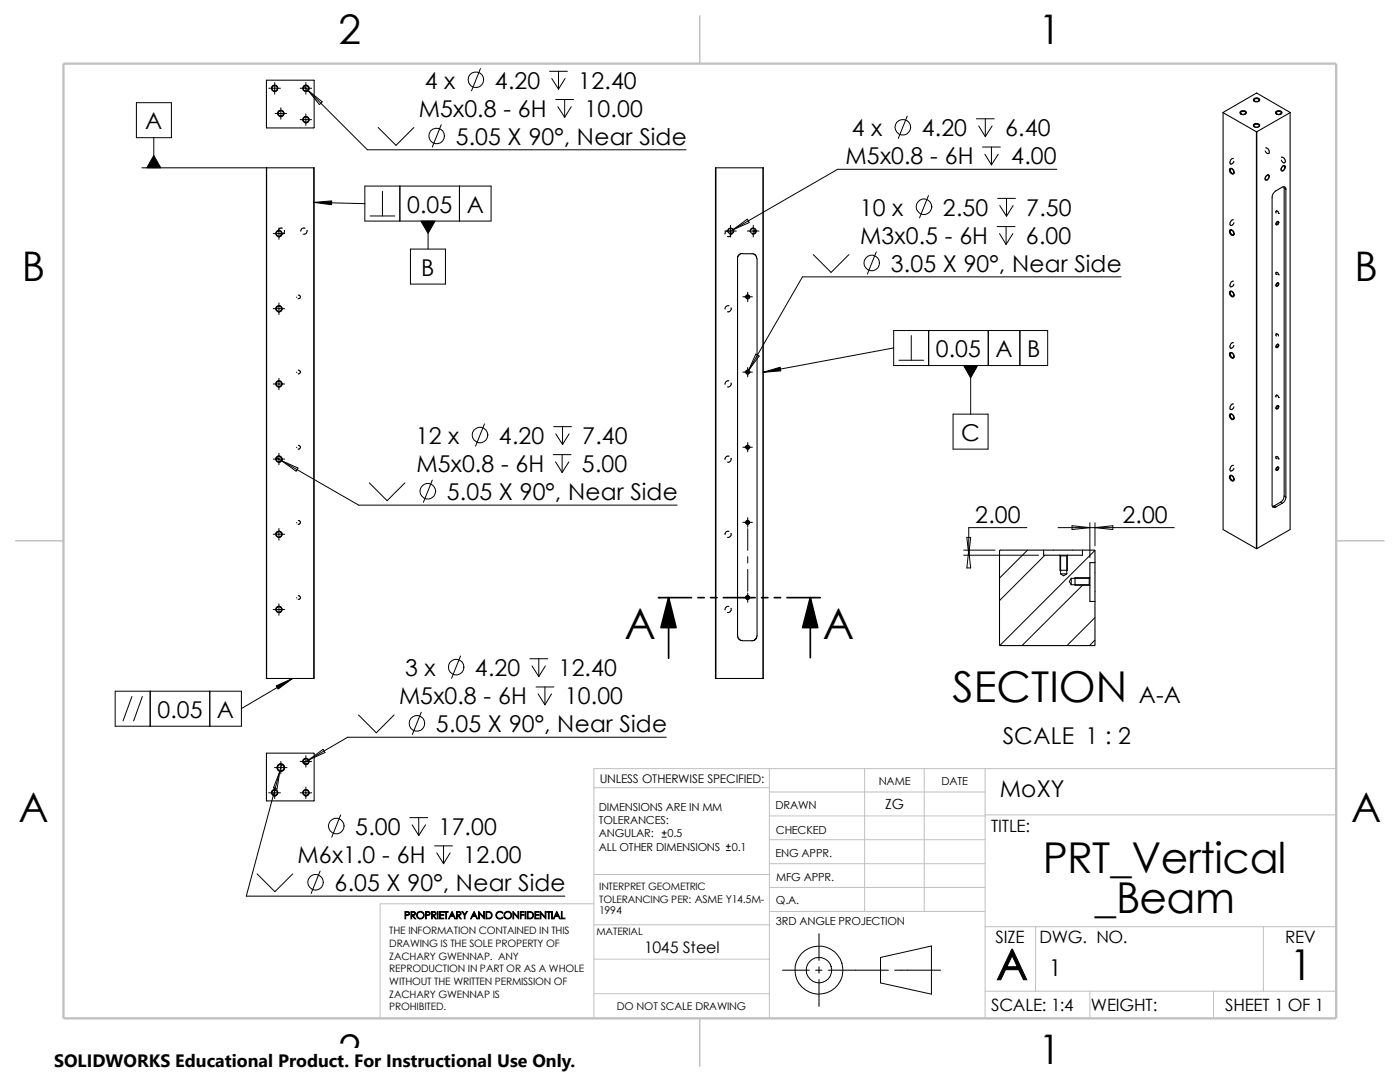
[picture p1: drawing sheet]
<svg xmlns="http://www.w3.org/2000/svg" width="279mm" height="216mm" viewBox="0 0 279 216" stroke-linecap="round" stroke-linejoin="round" font-family="sans-serif">
<g fill="none" stroke="#000" stroke-width=".2">
<path d="M53.6 17.6h2.4M54.2 17.8a.64 .64 0 0 1 .6-.8 .64 .64 0 0 1 .6 .7 .64 .64 0 0 1-.7 .5M54.8 16.5v2.3M59.9 17.6h2.3M60.5 17.8a.63 .63 0 0 1 .5-.8 .63 .63 0 0 1 .7 .7 .63 .63 0 0 1-.8 .5M60.6 17.2l12.7 12.7h63.6M61 16.5v2.3M61.5 18.1l2.8 2.2-.5 .6zM95.9 13.7l-1.8 4.4M109.7 14.2h3.5M110.1 15.7l1.4 2.1M110.9 19.9h3.6"/>
<path d="M111.5 14.2v3.6M112.7 19.9v3.5M112.8 15.7l-1.3 2.1M250.2 19.9a.63 .63 0 0 1 .6-.3 .63 .63 0 0 1 .5 .5 .63 .63 0 0 1-.6 .3 .63 .63 0 0 1-.5-.5zM27.2 20.5h7v7h-7zM28.3 33.5h24.9M30.7 27.5v6M54.9 22.6h2.3M55.5 22.8a.63 .63 0 0 1 .5-.8 .63 .63 0 0 1 .7 .7 .63 .63 0 0 1-.8 .5M56 21.5v2.3M59.9 23.9h2.3M60.5 24a.61 .61 0 0 1 .5-.7 .61 .61 0 0 1 .7 .6 .61 .61 0 0 1-.8 .6"/>
<path d="M61 22.7v2.3M72.8 37.1h25.2v7h-25.2zM75.5 25.4l3.5 3.6 3.6-3.6M76.3 38.2v4.9M79.8 37.1v7M88.1 24.9l-1.8 4.4M91.7 37.1v7M111.3 21.3l1.4 2.1M114 21.3l-1.3 2.1M181.1 23.2l-1.8 4.4M185.3 39l-1.8 4.5M194.9 23.7h3.5"/>
<path d="M195.3 25.1l1.3 2.2M196.1 29.3h3.5M196.6 30.8l1.3 2.1M196.6 23.7v3.6M197.9 29.3v3.6M198 25.1l-1.4 2.2M199.1 39.6h3.5M199.2 30.8l-1.3 2.1M200.9 39.6v3.5M210.9 33.8h-43.7l-20.9 12M245.5 33.7l.1-.1a.7 .7 0 0 1 .6 1.1l-.3-.1-.3-.3zM246.2 31.6a.67 .67 0 0 0-.6 .4 .67 .67 0 0 0 .1 .8l.3-.2 .3-.4"/>
<path d="M247.5 22.4a.63 .63 0 0 1 .7-.3 .63 .63 0 0 1 .5 .5 .63 .63 0 0 1-.7 .3 .63 .63 0 0 1-.5-.5zM250.2 24.9l.6-.2 .4 .1 .2 .3a.68 .68 0 0 1-.6 .3 .68 .68 0 0 1-.7-.3zM252.6 29.5a.67 .67 0 0 1 .6 .4 .67 .67 0 0 1-.1 .7l-.4-.1-.2-.4M252.6 35.2l.5-.4a.6 .6 0 0 1 .1 .8 .6 .6 0 0 1-.7 .3zM254.6 22.4a.65 .65 0 0 1 .7-.3 .65 .65 0 0 1 .5 .5 .65 .65 0 0 1-.7 .3 .65 .65 0 0 1-.5-.5zM255.7 31.4l.5 .1 .3 .5v.3l-.3 .2-.5-.5M255.9 33.2l.5-.2a.74 .74 0 0 1-.6 1.1l-.1-.5zM54.5 46.6h2.3M55.1 46.8a.61 .61 0 0 1 .5-.8 .61 .61 0 0 1 .7 .7 .61 .61 0 0 1-.8 .5M55.7 45.5v2.3M56.3 45.5a.62 .62 0 0 0-.8 .7M56.7 46a.58 .58 0 0 1-.1 .6 .58 .58 0 0 1-.6 .1"/>
<path d="M59.2 59.3v.1M59.5 58.9a.37 .37 0 0 1 .4 .4 .37 .37 0 0 1-.4 .3M60.9 45.5a.63 .63 0 0 0-.9 .6M61.3 46a.67 .67 0 0 1-.8 .7M62.6 40.4l10.2 .2M73.9 43.1h4.9M81.9 49.7h7v7h-7zM85.4 44.1v5.6M144.7 46.1h2.2M145.2 46.3a.63 .63 0 0 1 .6-.8 .63 .63 0 0 1 .6 .7 .63 .63 0 0 1-.8 .5M145.5 46a.62 .62 0 0 0-.8 .7M145.8 45v2.3"/>
<path d="M145.9 46.4a.59 .59 0 0 1-.7 .8M146.3 45.8l-.9 .6M146.3 45.8l2.8-2.1 .4 .7zM148.3 59.2h1.9M148.8 59.4a.37 .37 0 0 1 .4-.5 .37 .37 0 0 1 .4 .4 .37 .37 0 0 1-.5 .3M149.1 46.1h2.4M149.2 58.3v1.9M149.7 46.3a.64 .64 0 0 1 .6-.8 .64 .64 0 0 1 .6 .7 .64 .64 0 0 1-.7 .5M150.3 45v2.3M162.3 50.8l3.6 3.6 3.5-3.6M174.9 50.2l-1.8 4.5M199 45.2h3.6"/>
<path d="M199.5 46.6l1.3 2.2M199.5 41l1.4 2.1M200.8 45.2v3.6M202.1 46.6l-1.3 2.2M202.2 41l-1.3 2.1M223.7 55.2h-63.6l-10.7 18.7M245.6 45.8a.7 .7 0 0 1 .6 1.1 .7 .7 0 0 1-.6-1.1zM245.6 58.1a.74 .74 0 0 1 .6 1.1 .74 .74 0 0 1-.6-1.1zM246.1 43.9a.75 .75 0 0 0-.5 1.1h.3l.4-.6M246.2 56.1a.79 .79 0 0 0-.6 1.1l.4-.1 .3-.4M254.7 42.5l-.1-.3 .2-.1 .2 .1 .1 .4M254.7 54.8h.1"/>
<path d="M254.7 54.8l-.1-.4 .2-.1 .2 .1 .1 .4M254.8 56.5l.2-.1a.36 .36 0 0 1 .1 .5 .36 .36 0 0 1-.5 .1zM254.9 44.2a.34 .34 0 0 1 .3 .4 .34 .34 0 0 1-.4 .3l-.2-.1v-.3zM255.1 54.8h.1M255.1 42.6h.1M54.5 61.6h2.3M54.5 76.6h2.3M55.1 61.8a.63 .63 0 0 1 .6-.8 .63 .63 0 0 1 .6 .7 .63 .63 0 0 1-.8 .5M55.1 76.8a.63 .63 0 0 1 .5-.8 .63 .63 0 0 1 .7 .7 .63 .63 0 0 1-.8 .5M55.7 60.5v2.3M55.7 75.5v2.3M59.2 74.3h.1"/>
<path d="M59.5 73.9h.3l.1 .4-.1 .2-.3 .1M145.5 76a.66 .66 0 0 0-.8 .7M145.5 61a.67 .67 0 0 0-.8 .7M145.9 61.4a.63 .63 0 0 1-.7 .8M145.9 76.4a.63 .63 0 0 1-.7 .8M148.3 74.3h1.9M148.8 74.3a.37 .37 0 0 1 .4-.4 .37 .37 0 0 1 .4 .4 .37 .37 0 0 1-.5 .3M149.2 73.3v1.9M149.4 73.9l-.4 .7M150.8 70.7l.7 .3-2.1 2.9zM178.4 69.4l-26.1 4.9M178.4 66h30.7v6.9h-30.7z"/>
<path d="M179.4 71.9h4.9M181.9 67v4.9M185.3 66v6.9M193.7 72.9v9.7M197.2 66v6.9M203.5 66v6.9M245.5 70.4h.1a.7 .7 0 0 1 .6 1h-.3l-.3-.3zM246.2 68.4a.67 .67 0 0 0-.6 .4 .67 .67 0 0 0 .1 .7l.3-.2 .3-.4M254.7 79.2l-.1-.3 .2-.1 .2 .2 .1 .3M254.7 67.1v-.5l.4 .2v.3M254.8 68.8l.2-.1a.35 .35 0 0 1 .1 .4 .35 .35 0 0 1-.5 .2zM255.1 79.3h.1"/>
<path d="M54.5 91.6h2.3M55.1 91.8a.61 .61 0 0 1 .5-.8 .61 .61 0 0 1 .7 .7 .61 .61 0 0 1-.8 .5M55.1 91.3l16.5 9.5h63.5M55.7 90.5v2.3M56.2 91.9l3.3 1.5-.4 .6zM59.2 89.2v.1M59.6 88.9l.3 .1v.3l-.1 .3h-.3M73.7 96.4l3.6 3.5 3.5-3.5M86.3 95.8l-1.8 4.4M96.7 84.6l-1.8 4.4M110.4 90.7h3.6M110.5 85.1h3.5"/>
<path d="M110.9 92.2l1.3 2.1M110.9 86.6l1.4 2.1M112.2 90.7v3.6M112.3 85.1v3.6M113.5 92.2l-1.3 2.1M113.6 86.6l-1.3 2.1M145.5 91a.62 .62 0 0 0-.8 .7M145.9 91.4a.59 .59 0 0 1-.7 .8M148.3 89.2h1.9M148.8 89.3a.37 .37 0 0 1 .4-.4 .37 .37 0 0 1 .4 .4 .37 .37 0 0 1-.5 .3M149.2 88.3v1.9M190.2 82.6h7v7h-7z"/>
<path d="M245.5 82.7l.1-.1a.7 .7 0 0 1 .6 1.1 .69 .69 0 0 1-.7-1zM245.6 94.8a.74 .74 0 0 1 .6 1.1 .74 .74 0 0 1-.6-1.1zM246.2 92.8a.79 .79 0 0 0-.6 1.2l.4-.2 .3-.4M246.2 80.6a.67 .67 0 0 0-.6 .4 .67 .67 0 0 0 .1 .7l.5-.3 .1-.2M254.7 91.5h.1M254.7 91.5l-.1-.4h.2l.2 .1 .1 .4M254.8 81l.1-.1a.32 .32 0 0 1 .3 .4 .32 .32 0 0 1-.4 .3l-.2-.1zM254.8 93.3l.2-.1a.36 .36 0 0 1 .1 .4 .36 .36 0 0 1-.5 .2zM255.1 91.6h.1M54.5 106.6h2.3M55.1 106.8a.63 .63 0 0 1 .6-.8 .63 .63 0 0 1 .6 .7 .63 .63 0 0 1-.8 .5M55.7 105.5v2.3"/>
<path d="M59.2 119.3h.1M59.2 104.3v.1M59.5 103.9a.37 .37 0 0 1 .4 .4 .37 .37 0 0 1-.4 .3M59.5 118.9h.3l.1 .4-.1 .2-.3 .1M145.5 106a.62 .62 0 0 0-.8 .7M145.9 106.4a.63 .63 0 0 1-.7 .8M148.3 104.2h1.9M148.3 119.3h1.9M148.8 104.4a.37 .37 0 0 1 .4-.5 .37 .37 0 0 1 .4 .4 .37 .37 0 0 1-.5 .3M148.8 119.3a.37 .37 0 0 1 .4-.4 .37 .37 0 0 1 .4 .4 .37 .37 0 0 1-.5 .3M149.2 103.3v1.9M149.2 105.5v4.3"/>
<path d="M149.2 111.1v1.3M149.2 113.6v4.4M149.2 118.3v1.9M192.3 109.8h6.3M192.3 110.8h15M193 107.2h.7l-.4 3.6zM193.3 109.8l.4 3.5h-.7zM204.9 105.3h-11.6v5.5M205.1 109.8l-5.6 5.6M208.5 110.8l-9 9M211.2 105.3h23.2M211.5 110.8v3"/>
<path d="M213 110.8v3M214 104.9l3.5 .4-3.5 .4zM214.5 116.8h3M214.5 115.3h3M216.2 116.7l-12.2 12.1M217.5 104.3v7M218.5 109.9l-18.9 18.9M218.5 104.3v4.6M218.5 105.3l3.6-.4v.8zM23 137.9h25.2v7h-25.2zM26.3 139l-1.7 4.8M28.4 139l-1.7 4.8"/>
<path d="M30 137.9v7M41.9 137.9v7M54.5 121.6h2.3M55.1 121.8a.63 .63 0 0 1 .5-.8 .63 .63 0 0 1 .7 .7 .63 .63 0 0 1-.8 .5M55.7 120.5v2.3M58.4 135.4l-10.2 6M91.9 130.9l-1.8 4.4M105.7 131.4h3.6M106.2 132.9l1.3 2.1M107 137.1h3.5M107.4 138.5l1.4 2.1M107.5 131.4v3.6"/>
<path d="M108.8 137.1v3.5M108.8 132.9l-1.3 2.1M110.1 138.5l-1.3 2.1M145.5 121a.66 .66 0 0 0-.8 .7M145.9 121.4a.63 .63 0 0 1-.7 .8M218.5 123.2l-5.6 5.6M218.5 127.7l-1.1 1.1M53.6 158.2h2.4M54.2 158.3a.64 .64 0 0 1 .6-.8 .64 .64 0 0 1 .6 .7 .64 .64 0 0 1-.7 .6M54.8 153.2h2.5M54.8 157.1v2.2M55.3 153.4a.76 .76 0 0 1 .7-1 .76 .76 0 0 1 .8 .8 .76 .76 0 0 1-1 .7"/>
<path d="M55.8 153.9l-6.7 24.9h63.6M55.8 153.9l-.5 3.5-.7-.2zM56 151.9v2.5M56.2 152.4l-.4 1.5M59.9 158.2h2.3M59.9 151.9h2.3M60.5 158.3a.63 .63 0 0 1 .5-.7 .63 .63 0 0 1 .7 .7 .63 .63 0 0 1-.8 .5M60.5 152.1a.61 .61 0 0 1 .5-.8 .61 .61 0 0 1 .7 .7 .61 .61 0 0 1-.8 .5M61 150.8v2.3M61 157.1v2.2M61.6 151.6l2.9-2.1 .4 .7zM61.6 151.6l-1.1 .6"/>
<path d="M71.5 142.7l3.6 3.5 3.6-3.5M84.1 142.1l-1.8 4.5M133 147.1h-63.6l-7.8 4.5M51.3 174.4l3.6 3.5 3.5-3.5M63.9 173.8l-1.8 4.5M68 162.6l-1.8 4.4M81.8 163.2h3.5M82.3 164.6l1.3 2.1M83.6 163.2v3.5M84.9 164.6l-1.3 2.1M86.7 168.8h3.6M87.2 170.2l1.3 2.1"/>
<path d="M88.5 168.8v3.5M89.8 170.2l-1.3 2.1M132.1 167h.9M132.1 166.2h.9M132.5 165.8v.8M144.9 169.7h.9M144.9 168.9h.9M145.3 168.4v.9M156.2 193.6h5.3M162.8 193.6h1.2M163.4 186.3v5.3M163.4 192.9v1.3"/>
<path d="M163.4 195.5v5.3M165.3 193.6h12M175.7 191.1l10.2-2.3v9.6l-10.2-2.3zM178.6 193.6h9.1"/>
<circle cx="95" cy="15.9" r="1.56"/>
<circle cx="87.1" cy="27.1" r="1.56"/>
<circle cx="180.2" cy="25.4" r="1.56"/>
<circle cx="174" cy="52.5" r="1.55"/>
<circle cx="184.4" cy="41.3" r="1.56"/>
<circle cx="85.4" cy="98" r="1.56"/>
<circle cx="95.8" cy="86.8" r="1.55"/>
<circle cx="91" cy="133.1" r="1.55"/>
<circle cx="83.2" cy="144.4" r="1.56"/>
<circle cx="63" cy="176" r="1.55"/>
<circle cx="67.1" cy="164.8" r="1.55"/>
<circle cx="163.4" cy="193.6" r="4.8"/>
<circle cx="163.4" cy="193.6" r="2.53"/>
</g>
<g fill="none" stroke="#c0c0c0" stroke-width=".2">
<path d="M118.5 157.2h35M153.5 158h43.1M153.5 153.4v49.8M172.6 153.4v28.5M184.4 153.4v28.5M196.6 153.4v49.8M266.7 153.4h-148.2v49.8M118.5 174.5h35.1M153.5 167.6h43.1M153.5 177.1h43.1M153.5 172.3h43.1M153.5 162.8h43.1"/>
<path d="M196.6 162.6h70.1M118.5 198.3h35M118.5 180.3h-42.6v22.9M118.5 184.5h35.1M118.5 191.4h35M153.6 181.9h43M196.6 197.8h70.1M196.6 184.9h70.1M206.7 184.9v12.9M217.5 197.8v5.4M242.2 197.8v5.4M252.1 184.9v12.9"/>
</g>
<path d="M139.7 3.2v9.5M3.1 107.9h9.6M266.7 107.9h9.5M139.7 203.2v9.5" fill="none" stroke="#c0c0c0" stroke-width=".21"/>
<path d="M12.7 12.7h254v190.5h-254z" fill="none" stroke="#c0c0c0" stroke-width=".47"/>
<g fill="none" stroke="#000" stroke-width=".21">
<path d="M53.2 16h9.5l-.1 9.5h-9.4zM250.3 19.7a.65 .65 0 0 1 1.1 .3 .73 .73 0 0 1-1.3-.2zM53.2 33.5h9.5v101.9h-9.5zM53.2 33.5v101.9M62.6 33.5v101.9M142.8 33.5h9.5v101.9h-9.5zM142.9 33.5v101.9M152.3 33.5v101.9M244.1 22.5l6.6 3.8M245.4 33.7a.68 .68 0 0 1 .7 .3 .68 .68 0 0 1-.1 .8 .77 .77 0 0 1-.6-1.1zM245.8 33.7a.48 .48 0 0 0-.2 .6 .48 .48 0 0 0 .6 .2l.1-.1M247.6 22.2a.68 .68 0 0 1 1.1 .3 .69 .69 0 0 1-.7 .3 .69 .69 0 0 1-.5-.4z"/>
<path d="M247.7 22.7l-.1-.1a.53 .53 0 0 1 .5-.4 .53 .53 0 0 1 .5 .4l-.1 .1M250.3 24.8a.68 .68 0 0 1 1.1 .3 .71 .71 0 0 1-1.3-.2zM250.4 25.3l-.1-.1a.49 .49 0 0 1 .5-.4 .49 .49 0 0 1 .4 .4v.1M250.4 20.2l-.1-.1a.53 .53 0 0 1 .5-.4 .53 .53 0 0 1 .5 .3l-.1 .2M250.7 26.3h.1M250.7 26.3v83.2M250.8 26.3v83.2M252.8 35.1l.3-.2a.53 .53 0 0 1 .1 .7 .53 .53 0 0 1-.6 .2v-.4zM254.7 22.2a.7 .7 0 0 1 1.1 .3 .69 .69 0 0 1-.6 .3 .69 .69 0 0 1-.6-.4zM254.8 22.7l-.1-.1a.51 .51 0 0 1 .4-.4 .51 .51 0 0 1 .6 .3l-.1 .2M255.9 33.4l.3-.3a.53 .53 0 0 1 .1 .6 .53 .53 0 0 1-.5 .3l-.1-.3zM256.2 37.3l.1 .2"/>
<path d="M256.3 37.5v61.5M256.3 37.5l.3 .3M256.6 37.8v61.4M256.6 37.8a.44 .44 0 0 0-.2-.5 .44 .44 0 0 0-.5 0l-1.3 .8a1.66 1.66 0 0 0-.7 1.2v61.5a.44 .44 0 0 0 .2 .4 .44 .44 0 0 0 .5 0M257.5 22.5l-6.7 3.8M148.2 50.6l2.3 .1 .4 .4 .1 .5M148.2 50.5l-.6 .2-.4 .6v75.6l.1 .4 .5 .5h2.3M150.7 45.8v.6l-.1-.3zM151.1 51.6v75.3l-.3 .6-.7 .4M245.4 45.9a.69 .69 0 0 1 .7 .4 .69 .69 0 0 1-.1 .7 .77 .77 0 0 1-.6-1.1zM245.4 58.2a.68 .68 0 0 1 .7 .3 .68 .68 0 0 1-.1 .8 .79 .79 0 0 1-.6-1.1zM245.8 45.9a.49 .49 0 0 0-.3 .6 .49 .49 0 0 0 .5 .4l.3-.2"/>
<path d="M245.8 58.2a.49 .49 0 0 0-.3 .5 .49 .49 0 0 0 .5 .4l.3-.2M254.8 44.3l.3-.1a.35 .35 0 0 1 0 .5 .35 .35 0 0 1-.4 .1zM254.8 56.6l.3-.2a.38 .38 0 0 1 0 .5 .38 .38 0 0 1-.4 .2zM254.9 44.2h.1a.26 .26 0 0 1 .1 .4 .26 .26 0 0 1-.4 .1M254.9 56.5a.25 .25 0 0 1 .2 .3 .25 .25 0 0 1-.4 .1M245.4 70.4a.68 .68 0 0 1 .7 .4 .68 .68 0 0 1-.1 .7 .77 .77 0 0 1-.6-1.1zM245.8 70.4a.48 .48 0 0 0-.2 .6 .48 .48 0 0 0 .6 .2l.1-.1M254.8 68.8l.3-.1a.36 .36 0 0 1 0 .5 .36 .36 0 0 1-.4 .1zM254.9 68.7h.1a.28 .28 0 0 1 .1 .4 .28 .28 0 0 1-.4 .1M245.4 82.6a.69 .69 0 0 1 .7 .4 .69 .69 0 0 1-.1 .7 .77 .77 0 0 1-.6-1.1zM245.4 94.9a.68 .68 0 0 1 .7 .4 .68 .68 0 0 1-.1 .7 .79 .79 0 0 1-.6-1.1zM245.8 82.7a.49 .49 0 0 0-.3 .5 .49 .49 0 0 0 .5 .4l.3-.2"/>
<path d="M245.8 94.9a.49 .49 0 0 0-.3 .6 .49 .49 0 0 0 .5 .3l.3-.2M254.8 81.1l.3-.2a.35 .35 0 0 1 0 .5 .35 .35 0 0 1-.4 .1zM254.8 93.3l.3-.1a.38 .38 0 0 1 0 .5 .38 .38 0 0 1-.4 .1zM254.9 81h.1a.26 .26 0 0 1 .1 .4 .26 .26 0 0 1-.4 0M254.9 93.2a.25 .25 0 0 1 .2 .4 .25 .25 0 0 1-.4 0M256.3 99a1.49 1.49 0 0 1-.7 1.2M256.3 99l.3 .2M256.6 99.2a1.49 1.49 0 0 1-.7 1.2M208.3 109.8h-8.7l-.1 .1v18.8l.1 .1h18.8l.1-.1v-8.7M208.3 109.8v1h3.2M208.3 109.8h7.7M211.5 110.8h1.5"/>
<path d="M211.5 110.8l.2 .1M211.5 113.8h1.5M211.7 114.5h1.2M211.7 110.9h1.2M211.7 110.9v3.6M211.7 114.5l.6 .4 .6-.4M212.9 110.9v3.6M213 110.8l-.1 .1M213.8 115.4v1.3M213.8 115.4h3.6M213.8 115.4l-.4 .6 .4 .7M213.8 116.7h3.6"/>
<path d="M214.5 115.3v1.5M216 109.8h2.4l.1 .1v2.4M216 109.8v1h-3M217.4 115.4v1.3M217.4 116.7l.1 .1M217.5 115.3v1.5M217.5 116.8v3.2h1M217.5 115.3l-.1 .1M218.5 112.3h-1v3M218.5 112.3v7.7M250.7 109.5l-6.6-3.8v-83.3l6.6-3.8 6.8 3.8v83.3l-6.7 3.8M250.7 109.5h.1"/>
<path d="M254.3 101l-.3 .1M254.3 101l.3 .2M255.6 100.2l-1.3 .8M255.6 100.2l.3 .2M255.9 100.4l-1.3 .8M53.2 150.3l9.5 .1v9.4h-9.5z"/>
<circle cx="54.8" cy="17.6" r=".53"/>
<circle cx="54.8" cy="17.6" r=".63"/>
<circle cx="61" cy="17.6" r=".53"/>
<circle cx="61" cy="17.6" r=".63"/>
<circle cx="56" cy="22.6" r=".53"/>
<circle cx="56" cy="22.6" r=".64"/>
<circle cx="61" cy="23.9" r=".63"/>
<circle cx="61.1" cy="23.9" r=".52"/>
<circle cx="55.7" cy="46.6" r=".52"/>
<circle cx="55.7" cy="46.6" r=".63"/>
<circle cx="145.8" cy="46.1" r=".53"/>
<circle cx="149.2" cy="59.3" r=".32"/>
<circle cx="149.2" cy="59.2" r=".39"/>
<circle cx="150.3" cy="46.1" r=".53"/>
<circle cx="55.7" cy="76.6" r=".52"/>
<circle cx="55.7" cy="61.6" r=".5"/>
<circle cx="55.7" cy="76.6" r=".63"/>
<circle cx="55.7" cy="61.6" r=".62"/>
<circle cx="149.2" cy="74.3" r=".32"/>
<circle cx="149.2" cy="74.2" r=".39"/>
<circle cx="55.7" cy="91.6" r=".52"/>
<circle cx="55.7" cy="91.6" r=".63"/>
<circle cx="149.2" cy="89.2" r=".32"/>
<circle cx="149.2" cy="89.2" r=".38"/>
<circle cx="55.7" cy="106.6" r=".5"/>
<circle cx="55.7" cy="106.6" r=".62"/>
<circle cx="149.2" cy="119.3" r=".32"/>
<circle cx="149.2" cy="104.3" r=".32"/>
<circle cx="149.2" cy="119.2" r=".39"/>
<circle cx="149.2" cy="104.2" r=".39"/>
<circle cx="55.7" cy="121.6" r=".52"/>
<circle cx="55.7" cy="121.6" r=".63"/>
<circle cx="54.8" cy="158.2" r=".53"/>
<circle cx="54.8" cy="158.2" r=".64"/>
<circle cx="56" cy="153.2" r=".76"/>
<circle cx="56" cy="153.2" r=".63"/>
<circle cx="61" cy="158.2" r=".53"/>
<circle cx="61" cy="158.2" r=".64"/>
<circle cx="61" cy="151.9" r=".63"/>
<circle cx="61.1" cy="151.9" r=".52"/>
</g>
<path d="M30.7 31l1.4 2.5h-2.8zM62.6 40.4l3.6-.3v.8zM84 44.1h2.8l-1.4 2.5zM152.3 74.3l3.4-1 .1 .7zM192.3 72.9h2.8l-1.4 2.5zM55.1 136.9l3.3-1.5-2.9 2.1z" fill="#000" stroke="#000" stroke-width=".2"/>
<path d="M133.4 119.3l1.5 5.9h-3zM161.7 119.3l1.5 5.9h-3z" fill="#000" stroke="#000" stroke-width=".34"/>
<path d="M131.4 119.3h6.6M133.4 119.3v12.1M139.3 119.3h1.2M141.8 119.3h1.3M144.4 119.3h6.3M152 119.3h1.2M154.5 119.3h1.3M157.1 119.3h6.6M161.7 119.3v11.9" fill="none" stroke="#000" stroke-width=".34"/>
<path d="M10.8 209.2h104.1v6.7h-104.1z" fill="#fff"/>
<g font-size="8.5">
<text x="124.6" y="127.4">A</text>
<text x="164.2" y="127.4">A</text>
<text x="190.1" y="140.1">SECTION</text>
<text x="208.2" y="174.1">PRT_Vertical</text>
<text x="218.5" y="182.2">_Beam</text>
<text x="198.8" y="195.5">A</text>
<text x="257.3" y="195.5">1</text>
</g>
<g font-size="8.1">
<text x="67.6" y="8.8">2</text>
<text x="207.3" y="8.8">1</text>
<text x="4.4" y="56.1">B</text>
<text x="270.3" y="56.1">B</text>
<text x="3.7" y="164.1">A</text>
<text x="269.6" y="164.1">A</text>
<text x="67.6" y="212.3">2</text>
<text x="207.3" y="212.3">1</text>
</g>
<g font-size="4.6">
<text x="84.8" y="17.7">4 x</text>
<text x="98.8" y="17.7">4.20</text>
<text x="115.4" y="17.7">12.40</text>
<text x="83.6" y="23.3">M5x0.8 - 6H</text>
<text x="116.6" y="23.3">10.00</text>
<text x="29" y="25.8">A</text>
<text x="90.9" y="28.9">5.05 X 90°, Near Side</text>
<text x="170" y="27.2">4 x</text>
<text x="183.9" y="27.2">4.20</text>
<text x="200.6" y="27.2">6.40</text>
<text x="168.7" y="32.8">M5x0.8 - 6H</text>
<text x="201.8" y="32.8">4.00</text>
<text x="81.2" y="42.5">0.05</text>
<text x="93.1" y="42.5">A</text>
<text x="171.6" y="43.1">10 x</text>
<text x="188.2" y="43.1">2.50</text>
<text x="204.8" y="43.1">7.50</text>
<text x="171.7" y="48.7">M3x0.5 - 6H</text>
<text x="204.7" y="48.7">6.00</text>
<text x="84.1" y="55">B</text>
<text x="177.8" y="54.3">3.05 X 90°, Near Side</text>
<text x="186.8" y="71.3">0.05</text>
<text x="198.7" y="71.3">A</text>
<text x="205" y="71.3">B</text>
<text x="83" y="88.6">12 x</text>
<text x="99.6" y="88.6">4.20</text>
<text x="116.2" y="88.6">7.40</text>
<text x="191.8" y="88">C</text>
<text x="83.1" y="94.2">M5x0.8 - 6H</text>
<text x="116.1" y="94.2">5.00</text>
<text x="89.2" y="99.8">5.05 X 90°, Near Side</text>
<text x="194.6" y="104.4">2.00</text>
<text x="224" y="104.4">2.00</text>
<text x="80.9" y="134.9">3 x</text>
<text x="94.8" y="134.9">4.20</text>
<text x="111.5" y="134.9">12.40</text>
<text x="31.4" y="143.3">0.05</text>
<text x="43.3" y="143.3">A</text>
<text x="79.6" y="140.5">M5x0.8 - 6H</text>
<text x="112.7" y="140.5">10.00</text>
<text x="227.2" y="140.2">A-A</text>
<text x="87" y="146.1">5.05 X 90°, Near Side</text>
<text x="200.1" y="148.4">SCALE 1 : 2</text>
<text x="199.6" y="159">MoXY</text>
<text x="70.9" y="166.6">5.00</text>
<text x="87.5" y="166.6">17.00</text>
<text x="59.4" y="172.2">M6x1.0 - 6H</text>
<text x="92.5" y="172.2">12.00</text>
<text x="66.8" y="177.8">6.05 X 90°, Near Side</text>
<text x="209.3" y="194.7">1</text>
</g>
<text font-size="3.6" x="10.8" y="213">SOLIDWORKS Educational Product. For Instructional Use Only.</text>
<g font-size="3.4">
<text x="197.8" y="166">TITLE:</text>
<text x="198.7" y="188.1">SIZE</text>
<text x="207.5" y="188.1">DWG. NO.</text>
<text x="256.5" y="188.2">REV</text>
<text x="197.8" y="201.8">SCALE: 1:4</text>
<text x="217.7" y="201.8">WEIGHT:</text>
<text x="244.5" y="201.7">SHEET 1 OF 1</text>
</g>
<text font-size="3.2" x="128.6" y="190.1">1045 Steel</text>
<text font-size="2.8" x="176.7" y="161.5">ZG</text>
<text font-size="2.4" x="119.7" y="156.2">UNLESS OTHERWISE SPECIFIED:</text>
<g font-size="2.2">
<text x="119.5" y="161.8">DIMENSIONS ARE IN MM</text>
<text x="154.8" y="161.5">DRAWN</text>
<text x="175.4" y="156.7">NAME</text>
<text x="187.9" y="156.7">DATE</text>
<text x="119.5" y="164.4">TOLERANCES:</text>
<text x="119.5" y="167.1">ANGULAR:</text>
<text x="133.2" y="167.1">0.5</text>
<text x="154.8" y="166.3">CHECKED</text>
<text x="119.5" y="169.8">ALL OTHER DIMENSIONS</text>
<text x="146" y="169.8">0.1</text>
<text x="154.8" y="171">ENG APPR.</text>
<text x="154.9" y="175.7">MFG APPR.</text>
<text x="154.9" y="184.7">3RD ANGLE PROJECTION</text>
<text x="154.9" y="180.5">Q.A.</text>
</g>
<g font-size="2.1">
<text x="119.6" y="182.3">1994</text>
<text x="123.1" y="201.6">DO NOT SCALE DRAWING</text>
</g>
<g font-size="2">
<text x="119.6" y="177.6">INTERPRET GEOMETRIC</text>
<text x="80.6" y="183.3">PROPRIETARY AND CONFIDENTIAL</text>
<text x="119.6" y="180.1">TOLERANCING PER: ASME Y14.5M-</text>
<text x="77.7" y="186.4">THE INFORMATION CONTAINED IN THIS</text>
<text x="77.7" y="188.9">DRAWING IS THE SOLE PROPERTY OF</text>
<text x="77.7" y="191.5">ZACHARY GWENNAP. ANY</text>
<text x="119" y="186.6">MATERIAL</text>
<text x="77.7" y="194">REPRODUCTION IN PART OR AS A WHOLE</text>
<text x="77.7" y="196.5">WITHOUT THE WRITTEN PERMISSION OF</text>
<text x="77.7" y="201.5">PROHIBITED.</text>
<text x="77.7" y="199.1">ZACHARY GWENNAP IS</text>
</g>
</svg>
